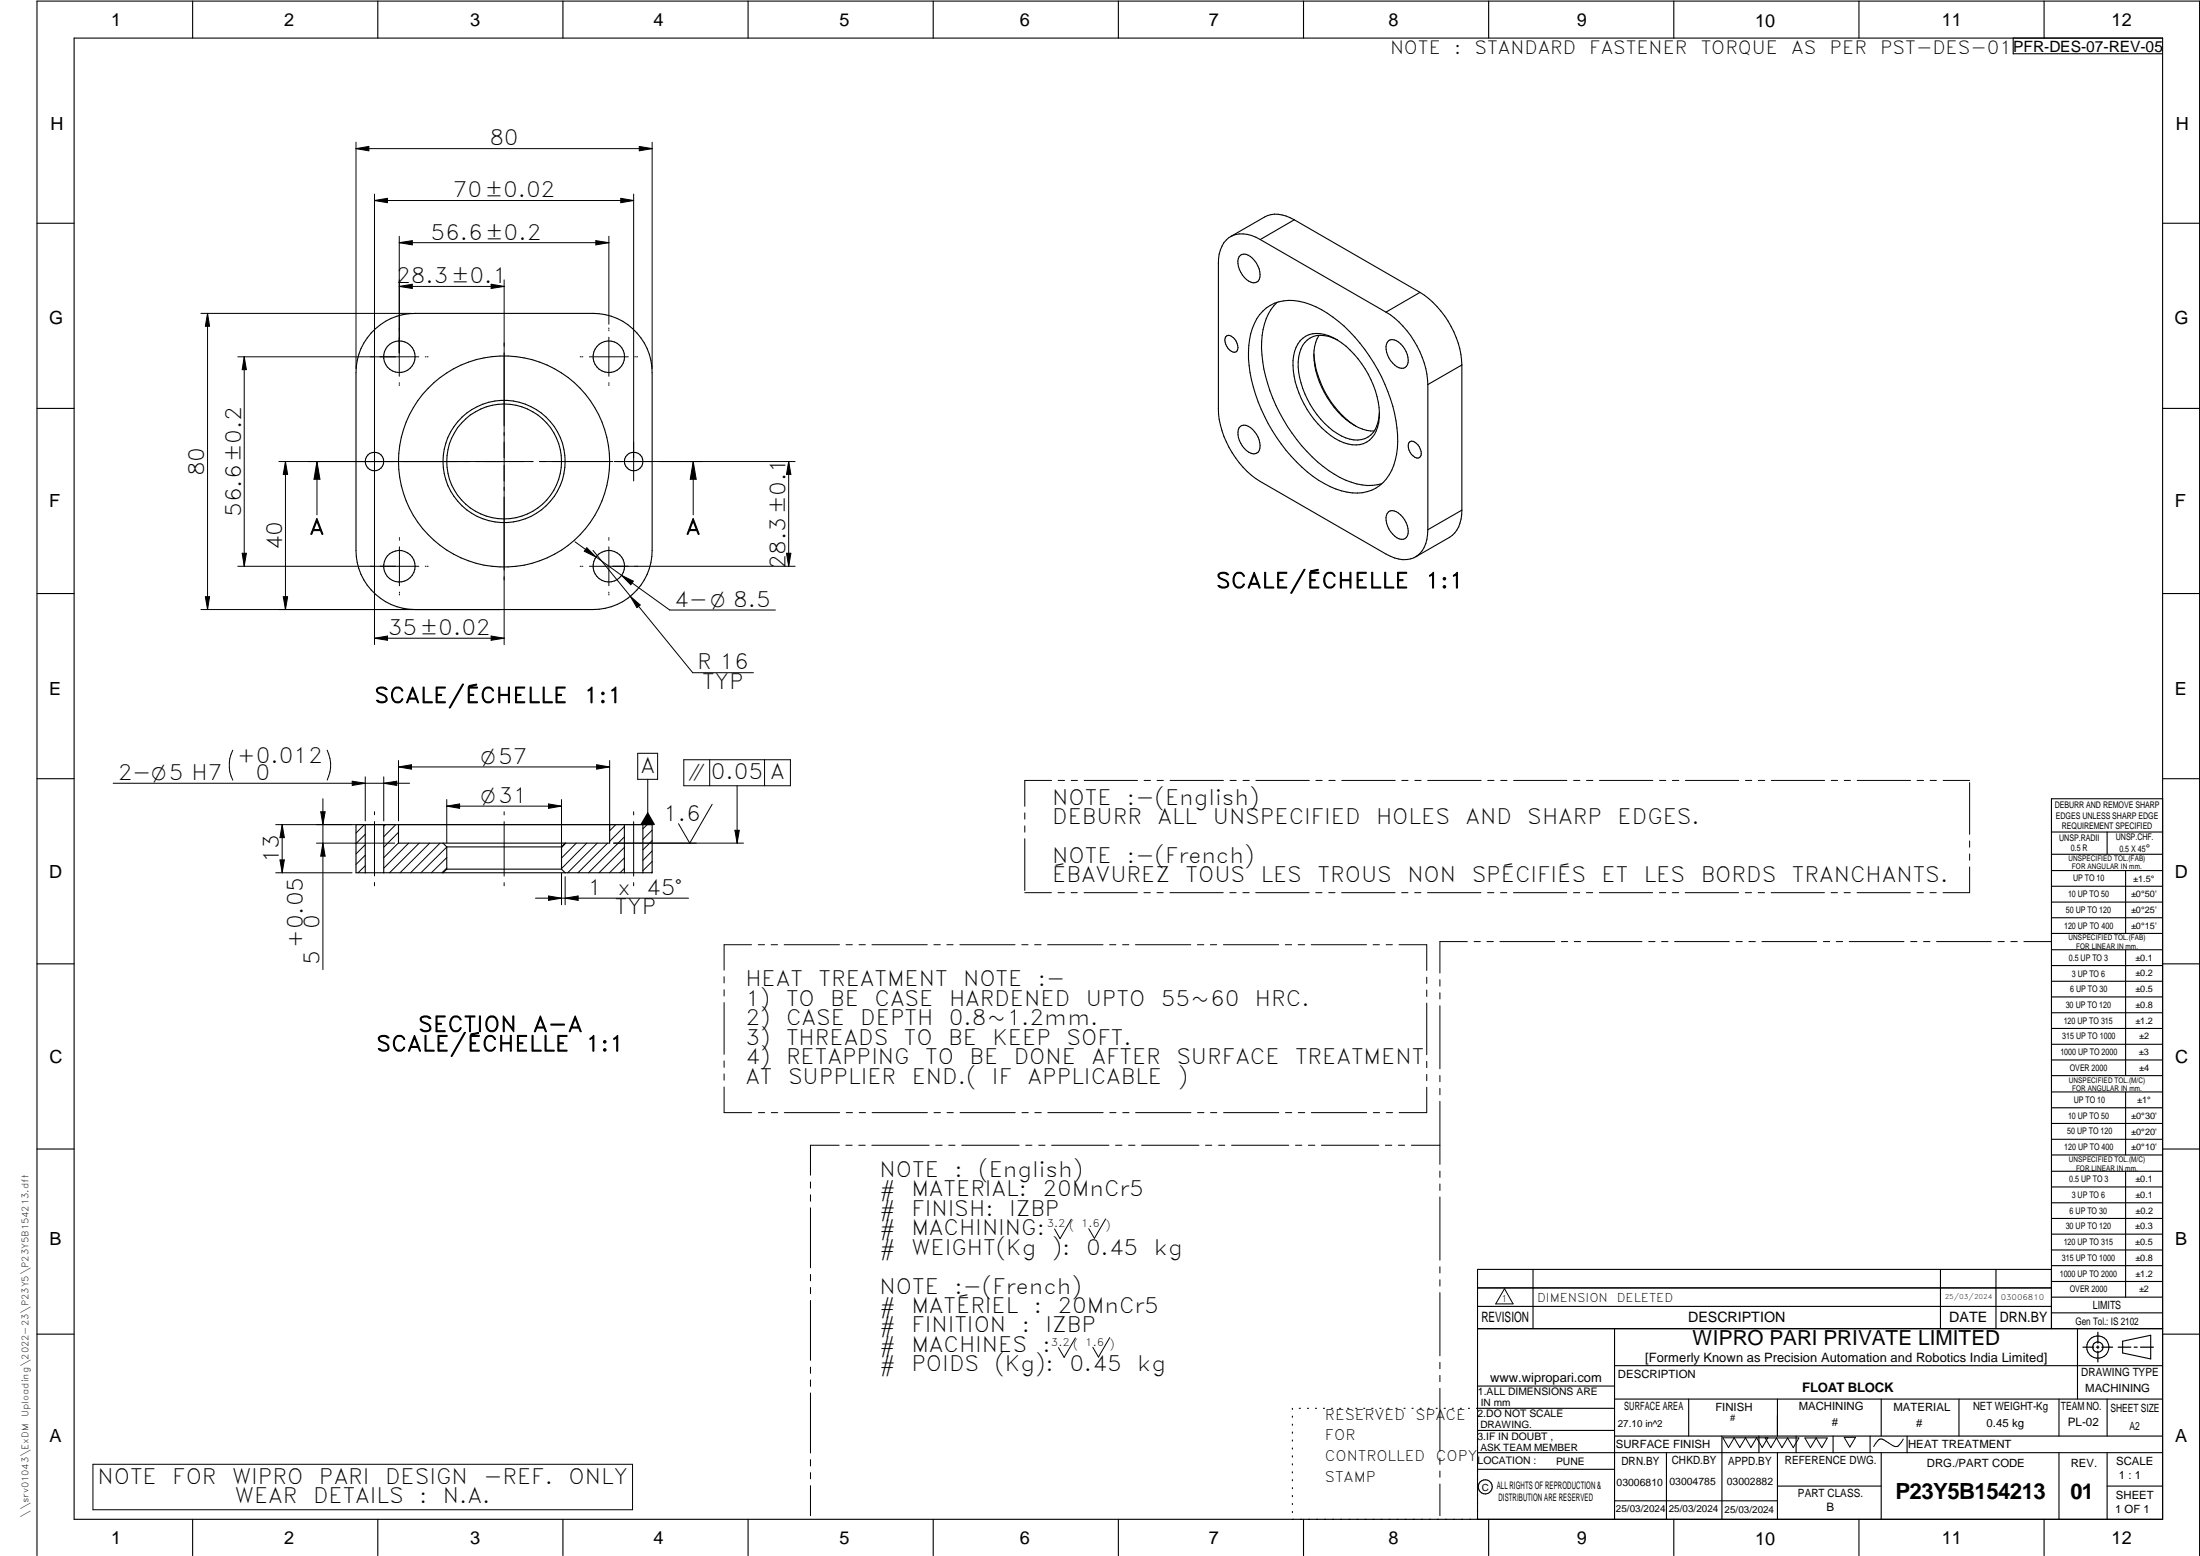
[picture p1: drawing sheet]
<svg xmlns="http://www.w3.org/2000/svg" width="594mm" height="420mm" viewBox="0 0 594 420" stroke-linecap="round" stroke-linejoin="round" font-family="sans-serif">
<g fill="none" stroke="#000" stroke-width=".3">
<path d="M20 10.3h564v400h-564zM52 .3v10M102 .3v10M152 .3v10M202 .3v10M252 .3v10M302 .3v10M352 .3v10M402 .3v10M452 .3v10M502 .3v10M543.6 10.3v4.2h40.4"/>
<path d="M552 .3v10M349.5 59.4l-9.2 5.3M349.5 59.4a8 8 0 0 0-8-.8l-9.2 5.3M349.5 59.4l33.9 19.6M10 60.3h10M334.9 69a2.5 2.5 0 0 1 3.3 .8 5.4 5.4 0 0 1 1.6 6.1 2.25 2.25 0 0 1-3.2-.4 6.2 6.2 0 0 1-2.2-5.6zM340.3 64.7a7.8 7.8 0 0 0-8.4-.6 8.2 8.2 0 0 0-2.9 7.1v39.2a24.9 24.9 0 0 0 11.3 19.6l34 19.6a7.6 7.6 0 0 0 8.3 .5 8.1 8.1 0 0 0 3-7.1M340.3 64.7l34 19.6M383.4 79l-9.1 5.3M383.4 79a25 25 0 0 1 11.4 19.6M584 60.3h10M101.4 88.7a15.6 15.6 0 0 1 10.7-4.1h48a16 16 0 0 1 16 16v48a16 16 0 0 1-16 16h-48a16 16 0 0 1-16-16v-48a15.7 15.7 0 0 1 5.3-11.9z"/>
<path d="M331 90.9a1.55 1.55 0 0 1 2.4 .7l.6 1.1a1.57 1.57 0 0 1-.6 2.4 3.3 3.3 0 0 1-2.4-4.2zM341 84a11.6 11.6 0 0 1 12.8-1.8 36.8 36.8 0 0 1 17.2 15.8 39.8 39.8 0 0 1 6.4 22.9 13.4 13.4 0 0 1-5.9 10.9 13.1 13.1 0 0 1-12.3-.4 40.6 40.6 0 0 1-17.7-18.9 34.3 34.3 0 0 1-3.8-22.4 14 14 0 0 1 3.3-6.1zM344.9 81.6a15 15 0 0 0-4.2 10.6 43.2 43.2 0 0 0 10.8 28.2 30.7 30.7 0 0 0 14.9 10.3 12.4 12.4 0 0 0 6.8-.1M351.1 92a6.6 6.6 0 0 1 7.7-1.4 24.4 24.4 0 0 1 12.6 15 15.1 15.1 0 0 1-.2 11.7 6.4 6.4 0 0 1-8.3 2.2 22.9 22.9 0 0 1-11.5-11.8 18.1 18.1 0 0 1-1.4-13.8zM354.8 95.5a25.8 25.8 0 0 0 11.3 19.6M356.2 90.6a12.3 12.3 0 0 0-.9 9.6 24.4 24.4 0 0 0 11.5 15.2 8.8 8.8 0 0 0 4.3 1M361.2 91.8a7.1 7.1 0 0 0-8.2 0 9.7 9.7 0 0 0-2.3 8.7 24.3 24.3 0 0 0 11.5 17.2 6.7 6.7 0 0 0 8.6-.9 9.4 9.4 0 0 0 1.7-5.4M374.3 84.3a25.1 25.1 0 0 1 11.3 19.5M374.9 92a2.59 2.59 0 0 1 3.3 .9 5.7 5.7 0 0 1 1.9 5.6 1.81 1.81 0 0 1-2.9 .5 6.3 6.3 0 0 1-2.8-6zM394.8 98.6v39.2M394.8 98.6l-9.2 5.2M10 110.3h10"/>
<path d="M334.9 115.1a2.5 2.5 0 0 1 3.3 .9 5.4 5.4 0 0 1 1.6 6 2.25 2.25 0 0 1-3.2-.3 5.8 5.8 0 0 1-2-6.2zM380.5 119.5a1.55 1.55 0 0 1 2.4 .6l.4 .6a2.23 2.23 0 0 1 0 2.9 2.42 2.42 0 0 1-2.8-2.1 2.51 2.51 0 0 1 0-2zM385.6 103.8v39.2M584 110.3h10M374.9 138.2a2.59 2.59 0 0 1 3.3 .9 5.7 5.7 0 0 1 1.9 5.6 1.81 1.81 0 0 1-2.9 .5 6.3 6.3 0 0 1-2.8-6.1zM394.8 137.8l-9.2 5.2M394.8 137.8a8 8 0 0 1-3.4 7.3l-9.1 5.3M10 160.3h10M584 160.3h10M10 210.3h10M584 215.7h-30v143.1M584 210.3h10"/>
<path d="M96.1 222.7h80v13h-80zM98.6 222.7v13M103.6 222.7v13M107.6 222.7v5h57v-5M119.6 227.7l1 1M120.6 234.7l-1 1M120.6 228.7h31M120.6 234.7h31M120.6 228.7v6M151.6 234.7l1 1M151.6 228.7v6M152.6 227.7l-1 1"/>
<path d="M168.6 222.7v13M173.6 222.7v13M554 224.7h30M554 230.7h30M554 235.1h30M554 239.3h30M569 224.7v6M574 235.1v17M554 243.6h30M554 247.8h30M554 252.1h30M554 256.5h30"/>
<path d="M574 256.5v33.9M10 260.3h10M554 260.7h30M554 265h30M554 269.2h30M554 273.5h30M554 277.7h30M584 260.3h10M554 282h30M554 286.2h30M554 290.4h30M554 294.9h30"/>
<path d="M554 299.1h30M574 294.9v17M10 310.3h10M554 303.4h30M554 307.6h30M554 311.9h30M554 316.3h30M574 316.3v34M584 310.3h10M554 320.5h30M554 324.8h30M554 329h30"/>
<path d="M554 333.2h30M554 337.5h30M399 358.8h185M399 352.8h155M399 347.8h155M414 342.8v16M436 358.8v51.5M524 342.8v16M539 342.8v16M554 341.8h30M554 346h30M554 350.3h30"/>
<path d="M554 354.5h30M554 342.8h-155v67.5M561 358.8v19M10 360.3h10M399 374.3h37M436 368.8h148M436 377.8h148M456 377.8v10M480 377.8v10M508 377.8v10M529 377.8v10M556 377.8v10"/>
<path d="M569 377.8v10M573.2 362.2l7.6-1.6v6.3l-7.6-1.6zM584 360.3h10M349 380.3v.3M349 382.4v.3M349 384.6v.3M349 386.7v.3M349 388.8v.3M349 391v.3M349 393.1v.3M349 395.3v.3M349 397.4v.3"/>
<path d="M349 399.5v.3M350.9 380.3h.2M353.1 380.3h.2M355.2 380.3h.3M357.4 380.3h.3M359.6 380.3h.3M361.7 380.3h.3M363.9 380.3h.3M366.1 380.3h.3M368.3 380.3h.2M370.4 380.3h.3M372.6 380.3h.3"/>
<path d="M374.8 380.3h.3M376.9 380.3h.4M379.1 380.3h.3M381.3 380.3h.3M383.4 380.3h.4M385.6 380.3h.3M387.8 380.3h.3M390 380.3h.3M392.2 380.3h.3M394.3 380.3h.3M396.5 380.3h.3M398.7 380.3h37.3"/>
<path d="M399 386.2h37M399 396.7h37M436 387.8h148M450 392.3v18M465 387.8v22.5M475 387.8v4.5M480 392.3v18M485 387.8v4.5M495 387.8v4.5M505 387.8v4.5M508 392.3v18M515 387.8v4.5"/>
<path d="M556 392.3v18M569 392.3v18M584 392.3h-185M52 410.3v9.7M102 410.3v9.7M152 410.3v9.7M202 410.3v9.7M252 410.3v9.7M302 410.3v9.7M349 401.7v.3M349 403.8v.4M349 406v.3"/>
<path d="M349 408.1v.3M352 410.3v9.7M402 410.3v9.7M436 405.3h44M452 410.3v9.7M480 401.3h28M502 410.3v9.7M552 410.3v9.7M569 401.3h15M10 420v-419.7h584v419.7"/>
<circle cx="107.8" cy="96.3" r="4.3"/>
<circle cx="164.4" cy="96.3" r="4.3"/>
<circle cx="101.1" cy="124.6" r="2.51"/>
<circle cx="136.1" cy="124.6" r="16.5"/>
<circle cx="136.1" cy="124.6" r="28.5"/>
<circle cx="136.1" cy="124.6" r="15.5"/>
<circle cx="171.1" cy="124.6" r="2.5"/>
<circle cx="107.9" cy="152.9" r="4.2"/>
<circle cx="164.4" cy="152.9" r="4.3"/>
<circle cx="566.5" cy="363.8" r="2.99"/>
<circle cx="566.5" cy="363.7" r="1.41"/>
<circle cx="401.1" cy="401.5" r="1.9"/>
</g>
<path d="M566.5 359.7v3M562.5 363.8h2.9M566.1 363.8h.7M566.5 363.4v.7M566.5 364.9v2.8M567.6 363.8h2.9M572 363.8h3.4M576.3 363.8h.8M578 363.8h3.5" fill="none" stroke="#000" stroke-width=".34"/>
<g fill="none" stroke="#000" stroke-width=".27">
<path d="M96.1 38.4v61.2M172.6 39.5l3.5 .6-3.5 .6zM176.1 38.4v61.2M96.1 40.1l3.5-.6v1.2zM96.1 40.1h80M101.1 52.4v121.7M101.1 54.1l3.5-.5v1.1zM101.1 54.1h70M167.6 53.6l3.5 .5-3.5 .6zM171.1 52.4v77.5M107.8 65.5l3.5-.5v1.1zM107.8 77.3h28.3"/>
<path d="M107.8 63.8v37.8M107.8 77.3l3.5-.5v1.1zM107.8 65.5h56.6M132.6 76.8l3.5 .5-3.5 .6zM136.1 75.6v98.5M160.9 65l3.5 .5-3.5 .6zM164.4 63.8v23.7M54.3 84.6h56.8M56 84.6v80M56 84.6l.6 3.5h-1.2zM65.9 96.4v56.5M65.9 96.4l.6 3.4h-1.1z"/>
<path d="M113.1 96.4h-48.9M114.8 96.4h.3M115.4 96.4h.2M156.7 96.4h.2M157.2 96.4h.2M159.2 96.4h10.5M164.4 88.6v.2M164.4 89.1v.2M164.4 91.1v10.5M171.4 96.4h.2M171.9 96.4h.3M107.8 103.3v.2"/>
<path d="M107.8 103.8v.3M164.4 103.3v.2M164.4 103.8v.3M75.3 124.6h68.7M77.1 124.6l.6 3.5h-1.2zM77.1 124.6v40M85.6 124.6v14.4M85.6 124.6l.8 4.8h-1.6zM145.7 124.6h19.8M165.9 124.6h48.8M187.2 124.6l.8 4.8h-1.6zM187.2 124.6v14.4"/>
<path d="M213 124.6l.6 3.5h-1.2zM213 124.6v28.3M65.4 149.4h1.1l-.6 3.5zM107.9 145.2v.2M107.9 145.7v.2M107.9 147.7v10.5M107.9 159.9v.2M113.1 152.9h-48.9M114.8 152.9h.3M115.4 152.9h.2M155.3 146.3l25.5 18.4h28.6M156.7 152.9h.2"/>
<path d="M157.2 152.9h.2M158.4 147.9l2.5 2.5-3.1-1.6zM159.2 152.9h55.5M160.1 148.6l27 33.1h16.3M164.4 159.9v.2M164.4 145.2v.2M164.4 145.7v.2M164.4 147.7v10.5M167.8 155.4l3.2 1.5-.7 1zM212.4 149.4h1.2l-.6 3.5zM54.3 164.6h80.8M55.4 161.1h1.2l-.6 3.5z"/>
<path d="M76.5 161.1h1.2l-.6 3.5zM101.1 172.3l3.5-.6v1.2zM101.1 172.3h35M107.9 160.4v.3M132.6 171.7l3.5 .6-3.5 .6zM164.4 160.4v.3M170.2 161l2.7 2.4-.9 .7zM30.6 211.5h80M62.9 202.6a9.1 9.1 0 0 0 0 8.1M86.6 219.2h1.2l-.6 3.5zM87.2 215.7v46.1M88.3 202.6a9.1 9.1 0 0 1 0 8.1"/>
<path d="M95.1 210.9l3.5 .6-3.5 .6zM98.6 209.8v11.9M101.1 219.2v.8M103.6 211.5l3.5-.6v1.2zM103.6 209.8v11.9M107.6 205.4v16.3M107.6 207.1l3.5-.6v1.2zM107.6 207.1h57M120.6 215.9v11.7M120.6 217.7h31M120.6 217.7l3.5-.6v1.2zM136.1 219.2v.8"/>
<path d="M148.1 217.1l3.5 .6-3.5 .6zM151.6 215.9v14.7M161.1 206.5l3.5 .6-3.5 .6zM164.6 205.4v18.8M171.1 219.2v.8M172.2 203.4h5.4v7h-5.4zM174.9 210.4v12.3M184.7 205.1h28.7v7.1h-28.7zM191.6 205.1v7.1M192.3 217.2l-6 10.5-3.1-5.3M199 212.2v15.5M206.5 205.1v7.1"/>
<path d="M276.7 219.5v1.7M284 210.7h-7.3v7M285.7 210.7h1.8M289.3 210.7h1.7M292.8 210.7h14.4M308.9 210.7h1.8M312.5 210.7h1.6M316 210.7h14.4M332.1 210.7h1.7M335.7 210.7h1.6M339.1 210.7h14.5M355.3 210.7h1.7"/>
<path d="M358.9 210.7h1.6M362.3 210.7h14.5M378.5 210.7h1.7M382.1 210.7h1.6M385.5 210.7h14.5M401.7 210.7h1.7M405.3 210.7h1.6M408.7 210.7h14.4M424.9 210.7h1.7M428.4 210.7h1.7M431.9 210.7h14.4M448.1 210.7h1.7"/>
<path d="M451.6 210.7h1.7M455.1 210.7h14.4M471.3 210.7h1.7M474.8 210.7h1.7M478.3 210.7h14.4M494.5 210.7h1.7M498 210.7h1.7M501.5 210.7h14.4M517.7 210.7h1.7M521.2 210.7h1.7M524.7 210.7h7.2M531.9 211.3v14"/>
<path d="M74.5 222.7h32.1M74.5 235.7h20.6M75.6 232.2h1.2l-.6 3.5zM76.2 222.7l.6 3.5h-1.2zM76.2 222.7v13M85.5 227.7h21.1M87.2 227.7l.6 3.5h-1.2zM98.4 222.7l-2.3 2.3M98.6 233.8l-1.9 1.9M98.6 228.1l-2.5 2.5M98.6 230.9l-2.5 2.5M98.6 225.3l-2.5 2.5"/>
<path d="M101.1 221.8v14.7M101.1 238.3v.9M104 222.7l-.4 .4M106.9 222.7l-3.3 3.2M107.6 222.7h69.1M107.6 224.7l-4 4.1M107.6 227.6l-4 4M110.4 227.7l-6.8 6.7M113.2 227.7l-8 8M116 227.7l-8 8M118.8 227.7l-7.9 8M120.6 228.7l-6.9 7"/>
<path d="M120.6 231.6l-4.1 4.1M120.6 234.4l-1.3 1.3M136.1 221.9v14.7M136.1 238.3v.9M151.6 235.8v8.5M152.6 236.7v7.6M152.8 227.7l-1.2 1.2M155.6 227.7l-4 4M158.4 227.7l-6.8 6.8M161.3 227.7l-8 8M164.1 227.7l-8 8M165.7 227.7h35.1"/>
<path d="M166.3 222.7l-1.7 1.6M168.6 226l-9.7 9.7M168.6 228.8l-6.9 6.9M168.6 223.2l-4 4M168.6 231.6l-4 4.1M168.6 234.5l-1.2 1.2M171.1 221.9v14.7M171.1 238.3v.9M174.7 222.7l-1.1 1.1M176.1 224.2l-2.5 2.5M176.1 227l-2.5 2.5M176.1 229.8l-2.5 2.5"/>
<path d="M176.1 232.6l-2.5 2.5M176.1 235.5l-.2 .2M198.5 224.2h1.1l-.6 3.5zM276.7 223v1.7M276.7 226.5v14M531.9 234.1v6.9h-7.2M531.9 227.1v1.7M531.9 230.6v1.7M144.6 242.5h41.3M148.1 241.9l3.5 .6-3.5 .6zM152.6 242.5l3.5-.6v1.2zM202.9 255.1h-7.4v6.9"/>
<path d="M204.8 255.1h1.7M208.2 255.1h1.8M211.7 255.1h15M228.5 255.1h1.7M232 255.1h1.7M235.5 255.1h14.9M252.2 255.1h1.7M255.7 255.1h1.7M259.2 255.1h14.9M275.9 255.1h1.7M276.7 241h7.2M279.4 255.1h1.7"/>
<path d="M282.9 255.1h15M285.7 241h1.7M289.2 241h1.7M292.7 241h14.4M299.6 255.1h1.7M303.1 255.1h1.7M306.6 255.1h15M308.9 241h1.7M312.4 241h1.7M315.9 241h14.4M323.3 255.1h1.8M326.8 255.1h1.7"/>
<path d="M330.4 255.1h14.9M332.1 241h1.7M335.6 241h1.7M339.1 241h14.4M347.1 255.1h1.7M350.6 255.1h1.7M354.1 255.1h14.9M355.3 241h1.7M358.8 241h1.7M362.3 241h14.4M370.8 255.1h1.7M374.3 255.1h1.7"/>
<path d="M377.8 255.1h7.5v6.9M378.5 241h1.7M382 241h1.7M385.5 241h14.4M396.2 254.3h-7.4v8.5M398.1 254.3h1.6M401.5 254.3h1.8M401.7 241h1.7M405 254.3h14.8M405.2 241h1.7M408.7 241h14.4M421.6 254.3h1.7"/>
<path d="M424.9 241h1.7M425.1 254.3h1.7M428.4 241h1.7M428.6 254.3h14.8M431.9 241h14.4M445.2 254.3h1.7M448.1 241h1.7M448.7 254.3h1.7M451.6 241h1.7M452.2 254.3h14.8M455.1 241h14.4M468.8 254.3h1.7"/>
<path d="M471.3 241h1.7M472.3 254.3h1.7M474.8 241h1.7M475.8 254.3h14.8M478.3 241h14.4M492.4 254.3h1.7M494.4 241h1.8M495.8 254.3h1.8M498 241h1.7M499.4 254.3h14.7M501.5 241h14.4M516 254.3h1.6"/>
<path d="M517.6 241h1.8M519.4 254.3h1.8M521.2 241h1.7M522.9 254.3h14.8M539.5 254.3h1.7M543 254.3h1.7M546.5 254.3h7.4M195.5 263.7v1.7M195.5 267.3v1.6M195.5 270.7v14M385.3 263.9v1.7M385.3 267.3v1.8"/>
<path d="M385.3 270.8v14M388.8 264.5v1.8M388.8 268.1v1.6M388.8 271.6v17M195.5 293.5v6.9h7.5M195.5 286.5v1.7M195.5 290v1.7M385.3 286.6v1.7M385.3 290.1v1.7M385.3 293.6v6.8h-7.5M388.8 290.4v1.7M388.8 293.9v1.7"/>
<path d="M388.8 297.4v17M204.8 300.4h1.7M208.3 300.4h1.7M211.8 300.4h14.9M218.9 319.2v1.6M226.6 309.2h-7.7v8.1M228.4 309.2h1.7M228.5 300.4h1.7M231.9 309.2h1.7M232 300.4h1.7M235.4 309.2h15.5M235.5 300.4h14.9"/>
<path d="M252.2 300.4h1.8M252.7 309.2h1.7M255.7 300.4h1.7M256.2 309.2h1.7M259.2 300.4h14.9M259.7 309.2h15.5M276 300.4h1.7M277 309.2h1.7M279.4 300.4h1.8M280.5 309.2h1.7M282.9 300.4h15M284 309.2h15.5"/>
<path d="M299.7 300.4h1.7M301.2 309.2h1.8M303.2 300.4h1.7M304.8 309.2h1.7M306.7 300.4h14.9M308.3 309.2h15.5M323.4 300.4h1.7M325.5 309.2h1.7M326.9 300.4h1.7M329.1 309.2h1.6M330.4 300.4h14.9M332.6 309.2h15.4"/>
<path d="M347.1 300.4h1.7M349.8 309.2h1.7M350.6 300.4h1.7M353.3 309.2h1.7M354.1 300.4h15M356.8 309.2h15.5M370.8 300.4h1.7M374.1 309.2h1.7M374.3 300.4h1.7M377.6 309.2h1.7M381.1 309.2h7.7M388.8 316.2v1.7"/>
<path d="M388.8 319.7v1.7M218.9 322.6v1.8M218.9 326.1v16.2M289.3 329.2l-3 5.3-1.5-2.6M298.6 329.1l-3.1 5.3-1.5-2.6M388.8 323.2v17.1M218.9 344.1v1.8M218.9 347.6v1.7M218.9 351.2v16.1M388.8 342.1v1.6M388.8 345.6v1.7M388.8 349v17.1"/>
<path d="M406.3 348l2.3 4.1h-4.7zM218.9 369.1v1.7M218.9 372.6v1.8M218.9 376.1v16.2M290.4 361.3l-3 5.2-1.6-2.6M299.7 361.2l-3.1 5.2-1.5-2.6M388.8 367.9v1.7M388.8 371.4v1.7M388.8 374.9v17M25.1 395.4h145.7v12.3h-145.7zM218.9 394.1v1.8M218.9 397.6v1.7"/>
<path d="M388.8 393.7v1.7M388.8 397.2v1.7M465.2 388.2h12.2l-1.5 2.7-1.6-2.7-1.5 2.7-1.5-2.7-1.5 2.7-1.5-2.7-1.5 2.7zM476.7 388.3h9.1l-1.6 2.6-1.5-2.6-1.5 2.6-1.5-2.6-1.5 2.6zM487.4 388.3h6l-1.5 2.6-1.5-2.6-1.5 2.6zM498 388.1h3.1l-1.6 2.6zM514 388.6l-1.1 1.5a1.2 1.2 0 0 1-1.8 .3l-1.8-1.2a1.55 1.55 0 0 0-1.6-.6 1.55 1.55 0 0 0-1.2 1.1l-.5 .9M218.9 401.2v8.1M388.8 400.7v8.6"/>
</g>
<g fill="#000">
<path d="M96.1 40.1l3.5-.6v1.2zM172.6 39.5l3.5 .6-3.5 .6zM101.1 54.1l3.5-.5v1.1zM167.6 53.6l3.5 .5-3.5 .6zM107.8 77.3l3.5-.5v1.1zM107.8 65.5l3.5-.5v1.1zM132.6 76.8l3.5 .5-3.5 .6zM160.9 65l3.5 .5-3.5 .6zM56 84.6l.6 3.5h-1.2zM65.9 96.4l.6 3.4h-1.1zM77.1 124.6l.6 3.5h-1.2zM85.6 124.6l.8 4.8h-1.6z"/>
<path d="M187.2 124.6l.8 4.8h-1.6zM213 124.6l.6 3.5h-1.2zM65.4 149.4h1.1l-.6 3.5zM158.4 147.9l2.5 2.5-3.1-1.6zM167.8 155.4l3.2 1.5-.7 1zM212.4 149.4h1.2l-.6 3.5zM55.4 161.1h1.2l-.6 3.5zM76.5 161.1h1.2l-.6 3.5zM101.1 172.3l3.5-.6v1.2zM132.6 171.7l3.5 .6-3.5 .6zM170.2 161l2.7 2.4-.9 .7zM86.6 219.2h1.2l-.6 3.5z"/>
<path d="M95.1 210.9l3.5 .6-3.5 .6zM103.6 211.5l3.5-.6v1.2zM107.6 207.1l3.5-.6v1.2zM120.6 217.7l3.5-.6v1.2zM148.1 217.1l3.5 .6-3.5 .6zM161.1 206.5l3.5 .6-3.5 .6zM76.2 222.7l.6 3.5h-1.2zM75.6 232.2h1.2l-.6 3.5zM87.2 227.7l.6 3.5h-1.2zM174.9 219.2l2 3.5h-4zM198.5 224.2h1.1l-.6 3.5zM148.1 241.9l3.5 .6-3.5 .6z"/>
<path d="M152.6 242.5l3.5-.6v1.2z"/>
</g>
<text font-size="6" x="511.8" y="404.8">P23Y5B154213</text>
<text font-size="5.9" x="559.1" y="404.7">01</text>
<g font-size="5.7">
<text x="132.2" y="39.3">80</text>
<text x="122.3" y="53.3">70±0.02</text>
<text x="116.2" y="64.7">56.6±0.2</text>
<text x="107" y="76.5">28.3±0.1</text>
<text x="55.2" y="128.6" transform="rotate(-90 55.2 128.6)">80</text>
<text x="65.1" y="139.6" transform="rotate(-90 65.1 139.6)">56.6±0.2</text>
<text x="76.2" y="148.5" transform="rotate(-90 76.2 148.5)">40</text>
<text x="83.6" y="144.3">A</text>
<text x="185.2" y="144.3">A</text>
<text x="212.1" y="153.7" transform="rotate(-90 212.1 153.7)">28.3±0.1</text>
<text x="328.3" y="158.8">SCALE/ÉCHELLE</text>
<text x="384.9" y="158.8">1:1</text>
<text x="182.1" y="163.8">4-O 8.5</text>
<text x="104.8" y="171.4">35±0.02</text>
<text x="188.3" y="180.8">R 16</text>
<text x="101.1" y="189.8">SCALE/ÉCHELLE</text>
<text x="157.6" y="189.8">1:1</text>
<text x="189.6" y="186">TYP</text>
<text x="64.1" y="206.1">+0.012</text>
<text x="172.9" y="208.7">A</text>
<text x="31.8" y="210.7">2-O5 H7</text>
<text x="69" y="210.7">0</text>
<text x="192" y="210.4">0.05 A</text>
<text x="179.1" y="221.6">1.6</text>
<text x="284.1" y="217.3">NOTE</text>
<text x="304.3" y="217.3">:-(English)</text>
<text x="284.1" y="222.5">DEBURR</text>
<text x="312.6" y="222.5">ALL</text>
<text x="327.5" y="222.5">UNSPECIFIED</text>
<text x="371.6" y="222.5">HOLES</text>
<text x="395.7" y="222.5">AND</text>
<text x="412.4" y="222.5">SHARP</text>
<text x="436.8" y="222.5">EDGES.</text>
<text x="75.3" y="233.1" transform="rotate(-90 75.3 233.1)">13</text>
<text x="284.1" y="233">NOTE</text>
<text x="304.3" y="233">:-(French)</text>
<text x="284.1" y="238.3">ÉBAVUREZ</text>
<text x="320.1" y="238.3">TOUS</text>
<text x="340.4" y="238.3">LES</text>
<text x="355.8" y="238.3">TROUS</text>
<text x="380" y="238.3">NON</text>
<text x="397.4" y="238.3">SPÉCIFIÉS</text>
<text x="432.5" y="238.3">ET</text>
<text x="443.9" y="238.3">LES</text>
<text x="459.2" y="238.3">BORDS</text>
<text x="483.9" y="238.3">TRANCHANTS.</text>
<text x="158.6" y="241.7">1</text>
<text x="166.7" y="241.7">x</text>
<text x="174.5" y="241.7">45°</text>
<text x="86.3" y="251" transform="rotate(-90 86.3 251)">0</text>
<text x="166.1" y="246.9">TYP</text>
<text x="81.8" y="255.9" transform="rotate(-90 81.8 255.9)">+0.05</text>
<text x="86.3" y="260.6" transform="rotate(-90 86.3 260.6)">5</text>
<text x="201.3" y="266.4">HEAT</text>
<text x="221" y="266.4">TREATMENT</text>
<text x="260.1" y="266.4">NOTE</text>
<text x="280.3" y="266.4">:-</text>
<text x="201.3" y="271.6">1)</text>
<text x="212.3" y="271.6">TO</text>
<text x="224.2" y="271.6">BE</text>
<text x="236.2" y="271.6">CASE</text>
<text x="256.3" y="271.6">HARDENED</text>
<text x="293.2" y="271.6">UPTO</text>
<text x="313.5" y="271.6">55~60</text>
<text x="338.9" y="271.6">HRC.</text>
<text x="112.9" y="278.6">SECTION</text>
<text x="143.9" y="278.6">A-A</text>
<text x="201.3" y="276.9">2)</text>
<text x="212.3" y="276.9">CASE</text>
<text x="232.3" y="276.9">DEPTH</text>
<text x="256.3" y="276.9">0.8~1.2mm.</text>
<text x="101.6" y="283.8">SCALE/ÉCHELLE</text>
<text x="158.1" y="283.8">1:1</text>
<text x="201.3" y="282.1">3)</text>
<text x="201.3" y="287.4">4)</text>
<text x="212.3" y="282.1">THREADS</text>
<text x="212.3" y="287.4">RETAPPING</text>
<text x="244.1" y="282.1">TO</text>
<text x="249.8" y="287.4">TO</text>
<text x="256" y="282.1">BE</text>
<text x="261.8" y="287.4">BE</text>
<text x="268" y="282.1">KEEP</text>
<text x="273.7" y="287.4">DONE</text>
<text x="288" y="282.1">SOFT.</text>
<text x="294.7" y="287.4">AFTER</text>
<text x="317.7" y="287.4">SURFACE</text>
<text x="349.7" y="287.4">TREATMENT</text>
<text x="201.3" y="292.6">AT</text>
<text x="212.8" y="292.6">SUPPLIER</text>
<text x="246.2" y="292.6">END.(</text>
<text x="267.9" y="292.6">IF</text>
<text x="277.5" y="292.6">APPLICABLE</text>
<text x="318" y="292.6">)</text>
<text x="237.5" y="317.8">NOTE</text>
<text x="257.7" y="317.8">:</text>
<text x="264.1" y="317.8">(English)</text>
<text x="237.5" y="323">#</text>
<text x="246.1" y="323">MATERIAL:</text>
<text x="281.5" y="323">20MnCr5</text>
<text x="237.5" y="328.3">#</text>
<text x="246.1" y="328.3">FINISH:</text>
<text x="272.5" y="328.3">IZBP</text>
<text x="237.5" y="333.5">#</text>
<text x="246.1" y="333.5">MACHINING:</text>
<text x="237.5" y="338.8">#</text>
<text x="246.1" y="338.8">WEIGHT(Kg</text>
<text x="284" y="338.8">):</text>
<text x="293.3" y="338.8">0.45</text>
<text x="311.6" y="338.8">kg</text>
<text x="237.5" y="349.3">NOTE</text>
<text x="257.7" y="349.3">:-(French)</text>
<text x="237.5" y="354.5">#</text>
<text x="237.5" y="359.8">#</text>
<text x="246.1" y="359.8">FINITION</text>
<text x="246.1" y="354.5">MATÉRIEL</text>
<text x="275.9" y="359.8">:</text>
<text x="279.2" y="354.5">:</text>
<text x="282.3" y="359.8">IZBP</text>
<text x="285.6" y="354.5">20MnCr5</text>
<text x="237.5" y="365">#</text>
<text x="246.1" y="365">MACHINES</text>
<text x="281.5" y="365">:</text>
<text x="237.5" y="370.3">#</text>
<text x="246.1" y="370.3">POIDS</text>
<text x="268.5" y="370.3">(Kg):</text>
<text x="288.8" y="370.3">0.45</text>
<text x="307.1" y="370.3">kg</text>
<text x="26.3" y="400.6">NOTE</text>
<text x="46.5" y="400.6">FOR</text>
<text x="62.7" y="400.6">WIPRO</text>
<text x="86.1" y="400.6">PARI</text>
<text x="104" y="400.6">DESIGN</text>
<text x="130.5" y="400.6">-REF.</text>
<text x="153.5" y="400.6">ONLY</text>
<text x="63.4" y="405.9">WEAR</text>
<text x="84.5" y="405.9">DETAILS</text>
<text x="113.2" y="405.9">:</text>
<text x="119.6" y="405.9">N.A.</text>
</g>
<text font-size="5.6" x="457" y="363.2">WIPRO PARI PRIVATE LIMITED</text>
<g font-size="5.4">
<text x="129.8" y="206.2">O57</text>
<text x="185.9" y="210.4">i</text>
<text x="129.8" y="216.8">O31</text>
</g>
<g font-size="4.9">
<text x="30" y="6.9">1</text>
<text x="76.7" y="6.9">2</text>
<text x="127" y="6.9">3</text>
<text x="176.5" y="6.9">4</text>
<text x="226.7" y="6.9">5</text>
<text x="275.4" y="6.9">6</text>
<text x="326.4" y="6.9">7</text>
<text x="375" y="6.9">8</text>
<text x="425.8" y="6.9">9</text>
<text x="473.9" y="7.3">10</text>
<text x="524.3" y="6.9">11</text>
<text x="570.2" y="6.9">12</text>
<text x="375.4" y="14.5">NOTE</text>
<text x="392.7" y="14.5">:</text>
<text x="398.2" y="14.5">STANDARD</text>
<text x="429.2" y="14.5">FASTENER</text>
<text x="459.2" y="14.5">TORQUE</text>
<text x="483.7" y="14.5">AS</text>
<text x="494.1" y="14.5">PER</text>
<text x="507.7" y="14.5">PST-DES-01</text>
<text x="13.6" y="35.1">H</text>
<text x="587.6" y="35.1">H</text>
<text x="13.2" y="87.5">G</text>
<text x="587.2" y="87.5">G</text>
<text x="13.2" y="137">F</text>
<text x="587.2" y="137">F</text>
<text x="13.2" y="187.6">E</text>
<text x="587.2" y="187.6">E</text>
<text x="13.2" y="237">D</text>
<text x="587.2" y="237">D</text>
<text x="13.4" y="287.1">C</text>
<text x="587.4" y="287.1">C</text>
<text x="13.4" y="336.2">B</text>
<text x="587.4" y="336.2">B</text>
<text x="13.4" y="389.3">A</text>
<text x="587.4" y="389.3">A</text>
<text x="30" y="416.9">1</text>
<text x="76.7" y="416.9">2</text>
<text x="127" y="416.9">3</text>
<text x="176.5" y="416.9">4</text>
<text x="226.7" y="416.9">5</text>
<text x="275.4" y="416.9">6</text>
<text x="326.4" y="416.9">7</text>
<text x="375" y="416.9">8</text>
<text x="425.8" y="416.9">9</text>
<text x="473.9" y="417.3">10</text>
<text x="524.3" y="416.9">11</text>
<text x="570.2" y="416.9">12</text>
</g>
<text font-size="4.2" x="543.6" y="14">PFR-DES-07-REV-05</text>
<g font-size="3.9">
<text x="400" y="357.1">REVISION</text>
<text x="455.9" y="357.1">DESCRIPTION</text>
<text x="526.4" y="357.1">DATE</text>
<text x="540" y="357.1">DRN.BY</text>
<text x="357.8" y="383.3">RESERVED</text>
<text x="382.3" y="383.3">SPACE</text>
<text x="357.8" y="388.9">FOR</text>
<text x="357.8" y="394.5">CONTROLLED</text>
<text x="387.8" y="394.5">COPY</text>
<text x="357.8" y="400">STAMP</text>
</g>
<text font-size="3.6" x="486.7" y="375.8">FLOAT BLOCK</text>
<g font-size="3.5">
<text x="444.3" y="367.7">[Formerly Known as Precision Automation and Robotics India Limited]</text>
<text x="402.4" y="373.3">www.wipropari.com</text>
</g>
<g font-size="3.3">
<text x="415.1" y="351.5">DIMENSION</text>
<text x="436.6" y="351.5">DELETED</text>
</g>
<g font-size="3.1">
<text x="565.1" y="353.5">LIMITS</text>
<text x="562" y="371.7">DRAWING TYPE</text>
<text x="436.9" y="372.1">DESCRIPTION</text>
<text x="563.1" y="375.9">MACHINING</text>
<text x="438.6" y="380.8">SURFACE AREA</text>
<text x="463.2" y="380.9">FINISH</text>
<text x="485.7" y="380.8">MACHINING</text>
<text x="511.3" y="380.9">MATERIAL</text>
<text x="532.8" y="380.7">NET WEIGHT-Kg</text>
<text x="556.5" y="380.7">TEAM NO.</text>
<text x="569.9" y="381.2">SHEET SIZE</text>
<text x="494.6" y="385.1">#</text>
<text x="517.4" y="385.3">#</text>
<text x="536.4" y="385.3">0.45 kg</text>
<text x="558.4" y="385.1">PL-02</text>
<text x="575" y="386.1">A2</text>
<text x="436.3" y="391">SURFACE FINISH</text>
<text x="437.8" y="395.5">DRN.BY</text>
<text x="451.4" y="395.4">CHKD.BY</text>
<text x="466.6" y="395.5">APPD.BY</text>
<text x="482" y="395.4">REFERENCE DWG.</text>
<text x="515.3" y="391.1">HEAT TREATMENT</text>
<text x="571.4" y="395.6">SCALE</text>
<text x="520.4" y="396.2">DRG./PART CODE</text>
<text x="559.2" y="396.1">REV.</text>
<text x="572.2" y="399.5">1 : 1</text>
<text x="485.5" y="404.3">PART CLASS.</text>
<text x="493.2" y="407.9">B</text>
<text x="571.4" y="404.7">SHEET</text>
<text x="571.2" y="408.4">1 OF 1</text>
</g>
<text font-size="3" x="579.5" y="230.1">°</text>
<g font-size="2.8">
<text x="282.7" y="331.4">3.2 ( 1.6 )</text>
<text x="560.4" y="357.7">Gen Tol.: IS 2102</text>
<text x="283.8" y="363.4">3.2 ( 1.6 )</text>
<text x="399.1" y="376.6">1.ALL DIMENSIONS ARE</text>
<text x="399" y="382.7">2.DO NOT SCALE</text>
<text x="399" y="388.7">3.IF IN DOUBT ,</text>
<text x="399" y="395.4">LOCATION :</text>
<text x="420.2" y="395.6">PUNE</text>
<text x="404.2" y="402">ALL RIGHTS OF REPRODUCTION &amp;</text>
<text x="436.5" y="401.2">03006810</text>
<text x="450.8" y="400.9">03004785</text>
<text x="466.3" y="401">03002882</text>
<text x="404.7" y="405.4">DISTRIBUTION ARE RESERVED</text>
</g>
<g font-size="2.7">
<text x="399.9" y="379.7">IN mm</text>
<text x="399.7" y="385.7">DRAWING.</text>
<text x="436.9" y="385.4">27.10 in^2</text>
<text x="399.7" y="391.8">ASK TEAM MEMBER</text>
<text x="400.1" y="402.5">C</text>
<text x="436.4" y="408.3">25/03/2024</text>
<text x="450.6" y="408.4">25/03/2024</text>
<text x="465.7" y="408.5">25/03/2024</text>
</g>
<g font-size="2.5">
<text x="554.9" y="218.3">DEBURR AND REMOVE SHARP</text>
<text x="555.2" y="221">EDGES UNLESS SHARP EDGE</text>
<text x="556.1" y="227.1">UNSP.RADII</text>
<text x="556.8" y="223.8">REQUIREMENT SPECIFIED</text>
<text x="571.4" y="226.9">UNSP.CHF.</text>
<text x="559.2" y="229.9">0.5 R</text>
<text x="572.3" y="230.1">0.5 X 45</text>
<text x="559.8" y="238">UP TO 10</text>
<text x="576.1" y="238.1">±1.5°</text>
<text x="558.5" y="242.2">10 UP TO 50</text>
<text x="575.5" y="242.3">±0°50'</text>
<text x="557.4" y="250.7">120 UP TO 400</text>
<text x="557.9" y="246.5">50 UP TO 120</text>
<text x="575.5" y="250.7">±0°15'</text>
<text x="575.5" y="246.5">±0°25'</text>
<text x="558.7" y="259.4">0.5 UP TO 3</text>
<text x="559.5" y="263.7">3 UP TO 6</text>
<text x="576.6" y="263.6">±0.2</text>
<text x="576.6" y="259.4">±0.1</text>
<text x="559" y="267.9">6 UP TO 30</text>
<text x="576.6" y="267.9">±0.5</text>
<text x="557.8" y="272.2">30 UP TO 120</text>
<text x="576.6" y="272.2">±0.8</text>
<text x="556.9" y="280.7">315 UP TO 1000</text>
<text x="557.3" y="276.4">120 UP TO 315</text>
<text x="576.6" y="276.4">±1.2</text>
<text x="577.7" y="280.7">±2</text>
<text x="556.4" y="284.9">1000 UP TO 2000</text>
<text x="577.6" y="284.9">±3</text>
<text x="558.9" y="289.2">OVER 2000</text>
<text x="577.7" y="289.3">±4</text>
<text x="560" y="297.9">UP TO 10</text>
<text x="577.1" y="297.9">±1°</text>
<text x="558.5" y="302.1">10 UP TO 50</text>
<text x="575.5" y="302.1">±0°30'</text>
<text x="557.4" y="310.6">120 UP TO 400</text>
<text x="558.2" y="306.3">50 UP TO 120</text>
<text x="575.5" y="310.6">±0°10'</text>
<text x="575.5" y="306.4">±0°20'</text>
<text x="558.8" y="319.2">0.5 UP TO 3</text>
<text x="559.4" y="323.4">3 UP TO 6</text>
<text x="576.6" y="319.2">±0.1</text>
<text x="576.6" y="323.5">±0.1</text>
<text x="558.9" y="327.7">6 UP TO 30</text>
<text x="576.7" y="327.7">±0.2</text>
<text x="557.8" y="332">30 UP TO 120</text>
<text x="576.6" y="332">±0.3</text>
<text x="556.8" y="340.5">315 UP TO 1000</text>
<text x="557.3" y="336.3">120 UP TO 315</text>
<text x="576.6" y="336.3">±0.5</text>
<text x="576.6" y="340.5">±0.8</text>
<text x="556.2" y="344.7">1000 UP TO 2000</text>
<text x="576.6" y="344.7">±1.2</text>
<text x="405.4" y="351.5">1</text>
<text x="558.9" y="349">OVER 2000</text>
<text x="577.6" y="349">±2</text>
<text x="467.2" y="383.8">#</text>
</g>
<g font-size="2.4">
<text x="7.7" y="382.7" transform="rotate(-90 7.7 382.7)">Uploading\2022-23\P23Y5\P23Y5B154213.dft</text>
<text x="7.7" y="409.8" transform="rotate(-90 7.7 409.8)">\\srv01043\ExDM</text>
</g>
<g font-size="2.1">
<text x="558.5" y="232.4">UNSPECIFIED TOL.(FAB)</text>
<text x="559.5" y="234.7">FOR ANGULAR IN mm.</text>
<text x="558.6" y="253.9">UNSPECIFIED TOL.(FAB)</text>
<text x="560.7" y="256.3">FOR LINEAR IN mm.</text>
<text x="558.7" y="292.3">UNSPECIFIED TOL.(M/C)</text>
<text x="559.6" y="294.7">FOR ANGULAR IN mm.</text>
<text x="558.7" y="313.7">UNSPECIFIED TOL.(M/C)</text>
<text x="560.6" y="316.1">FOR LINEAR IN mm.</text>
<text x="540.3" y="351.1">03006810</text>
</g>
<text font-size="1.8" x="525.1" y="350.8">25/03/2024</text>
</svg>
